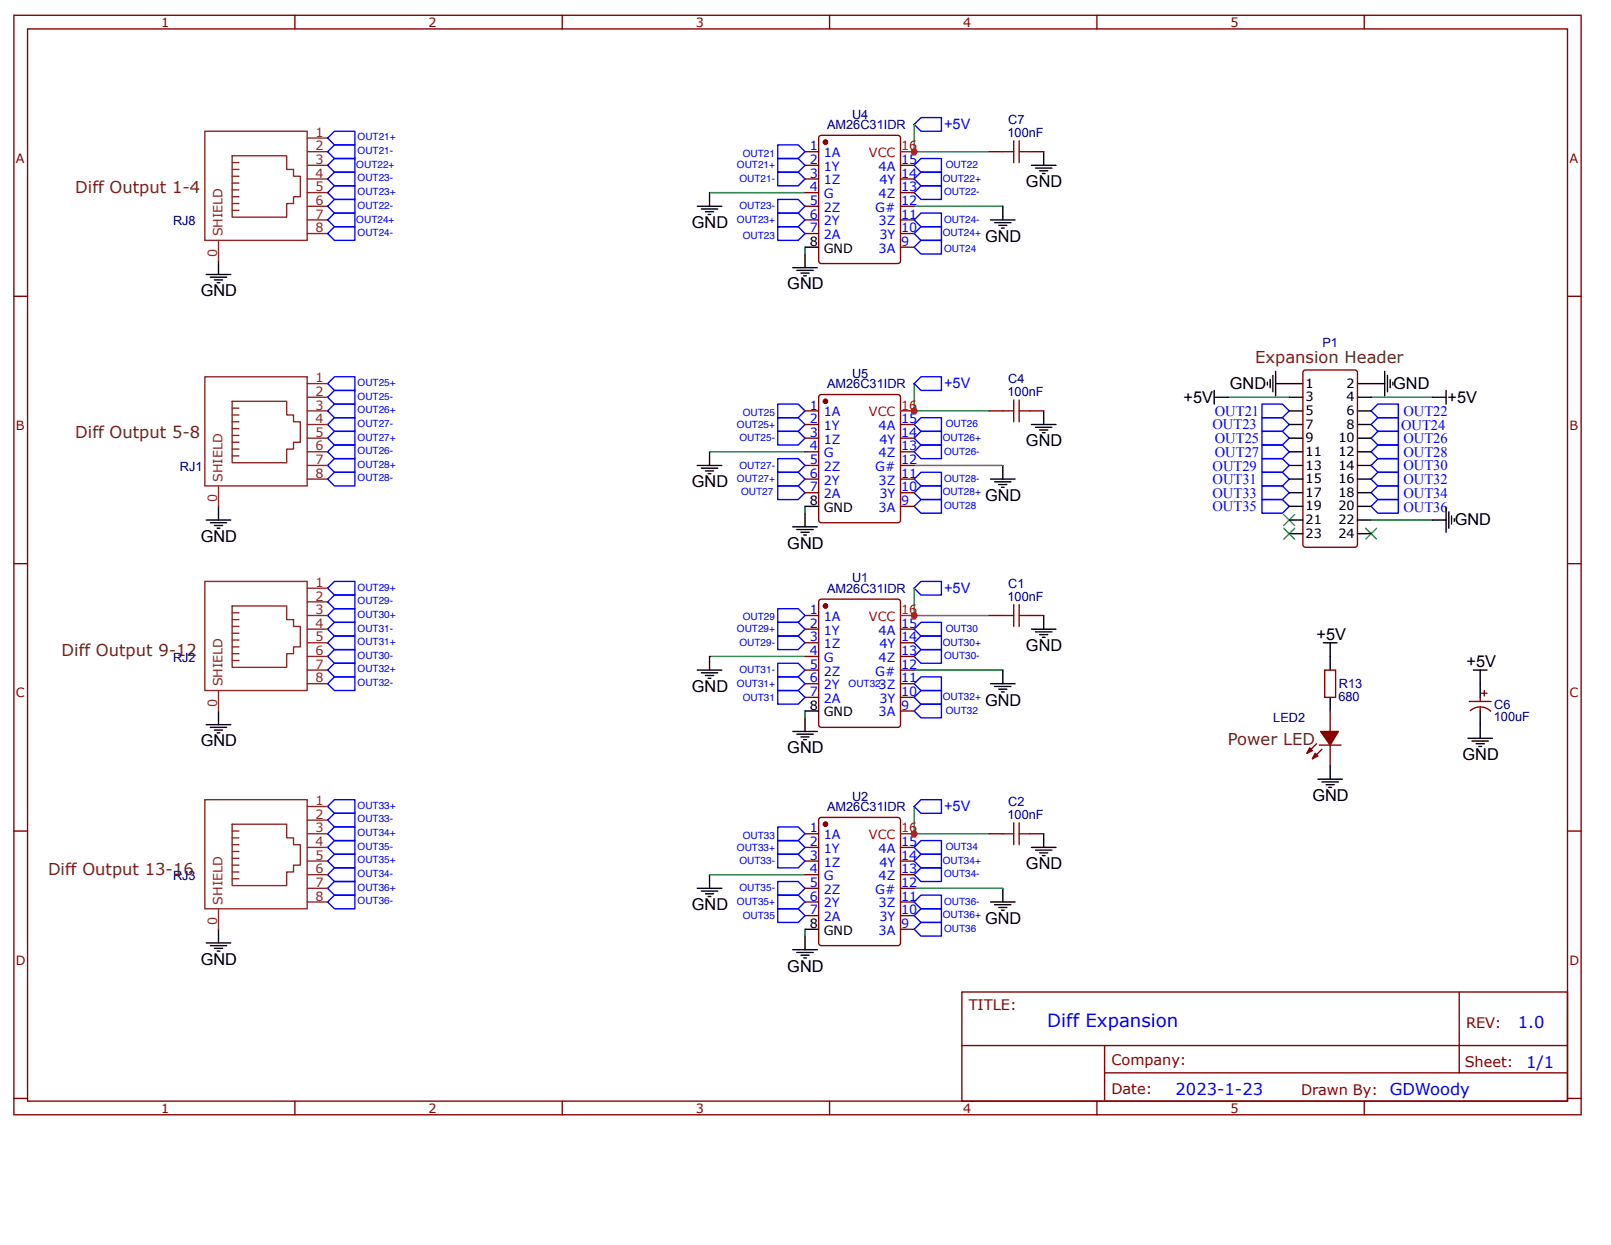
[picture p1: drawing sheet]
<svg xmlns="http://www.w3.org/2000/svg" width="279mm" height="216mm" viewBox="0 0 279 216" stroke-linecap="round" stroke-linejoin="round" font-family="sans-serif">
<g fill="none" stroke="#00f" stroke-width=".24">
<path d="M134.9 39.3h3.5l1.2 1.2-1.2 1.2h-3.5zM134.9 25.1h3.5l1.2 1.2-1.2 1.2h-3.5zM134.9 29.9h3.5l1.2 1.1-1.2 1.2h-3.5zM134.9 27.5h3.5l1.2 1.2-1.2 1.2h-3.5zM134.9 37h3.5l1.2 1.1-1.2 1.2h-3.5zM134.9 34.6h3.5l1.2 1.2-1.2 1.2h-3.5zM159.7 27.5h3.6v2.4h-3.6l-1.2-1.2zM159.7 20.4h3.6v2.4h-3.6l-1.2-1.2zM159.7 37h3.6v2.3h-3.6l-1.2-1.2zM159.7 39.3h3.6v2.4h-3.6l-1.2-1.2zM159.7 32.2h3.6v2.4h-3.6l-1.2-1.2zM159.7 29.9h3.6v2.3h-3.6l-1.2-1.2z"/>
<path d="M159.7 41.7h3.6v2.3h-3.6l-1.2-1.1zM58 65.3h3.6v2.4h-3.6l-1.2-1.2zM58 67.7h3.6v2.4h-3.6l-1.2-1.2zM58 70.1h3.6v2.3h-3.6l-1.2-1.1zM58 72.4h3.6v2.4h-3.6l-1.2-1.2zM58 77.2h3.6v2.3h-3.6l-1.2-1.2zM58 74.8h3.6v2.4h-3.6l-1.2-1.2zM58 79.5h3.6v2.4h-3.6l-1.2-1.2zM134.9 79.5h3.5l1.2 1.2-1.2 1.2h-3.5zM134.9 72.4h3.5l1.2 1.2-1.2 1.2h-3.5zM134.9 74.8h3.5l1.2 1.2-1.2 1.2h-3.5zM134.9 70.1h3.5l1.2 1.2-1.2 1.1h-3.5z"/>
<path d="M158.5 66.5l1.2-1.2h3.6v2.4h-3.6zM158.5 73.6l1.2-1.2h3.6v2.4h-3.6zM159.7 74.8h3.6v2.4h-3.6l-1.2-1.2zM159.7 77.2h3.6v2.3h-3.6l-1.2-1.2zM218.9 79.5h3.5l1.2 1.2-1.2 1.2h-3.5zM218.9 70.1h3.5l1.2 1.2-1.2 1.1h-3.5zM218.9 72.4h3.5l1.2 1.2-1.2 1.2h-3.5zM218.9 74.8h3.5l1.2 1.2-1.2 1.2h-3.5zM218.9 77.2h3.5l1.2 1.1-1.2 1.2h-3.5zM237.8 73.6l1.2-1.2h3.5v2.4h-3.5zM239 77.2h3.5v2.3h-3.5l-1.2-1.2zM239 70.1h3.5v2.3h-3.5l-1.2-1.1z"/>
<path d="M239 74.8h3.5v2.4h-3.5l-1.2-1.2zM58 81.9h3.6v2.4h-3.6l-1.2-1.2zM134.9 81.9h3.5l1.2 1.2-1.2 1.2h-3.5zM134.9 84.3h3.5l1.2 1.1-1.2 1.2h-3.5zM158.5 87.8l1.2-1.2h3.6v2.4h-3.6zM159.7 84.3h3.6v2.3h-3.6l-1.2-1.2zM159.7 81.9h3.6v2.4h-3.6l-1.2-1.2zM218.9 86.6h3.5l1.2 1.2-1.2 1.2h-3.5zM218.9 84.3h3.5l1.2 1.1-1.2 1.2h-3.5zM218.9 81.9h3.5l1.2 1.2-1.2 1.2h-3.5zM237.8 80.7l1.2-1.2h3.5v2.4h-3.5zM239 86.6h3.5v2.4h-3.5l-1.2-1.2z"/>
<path d="M239 84.3h3.5v2.3h-3.5l-1.2-1.2zM239 81.9h3.5v2.4h-3.5l-1.2-1.2zM56.8 116.2l1.2-1.2h3.6v2.4h-3.6zM58 117.4h3.6v2.3h-3.6l-1.2-1.1zM58 110.3h3.6v2.4h-3.6l-1.2-1.2zM58 112.7h3.6v2.3h-3.6l-1.2-1.2zM58 107.9h3.6v2.4h-3.6l-1.2-1.2zM58 105.6h3.6v2.3h-3.6l-1.2-1.2zM58 103.2h3.6v2.4h-3.6l-1.2-1.2zM58 100.8h3.6v2.4h-3.6l-1.2-1.2zM134.9 119.7h3.5l1.2 1.2-1.2 1.2h-3.5zM134.9 105.6h3.5l1.2 1.1-1.2 1.2h-3.5z"/>
<path d="M134.9 110.3h3.5l1.2 1.2-1.2 1.2h-3.5zM134.9 107.9h3.5l1.2 1.2-1.2 1.2h-3.5zM134.9 117.4h3.5l1.2 1.2-1.2 1.1h-3.5zM134.9 115h3.5l1.2 1.2-1.2 1.2h-3.5zM158.5 102l1.2-1.2h3.6v2.4h-3.6zM159.7 107.9h3.6v2.4h-3.6l-1.2-1.2zM159.7 117.4h3.6v2.3h-3.6l-1.2-1.1zM159.7 112.7h3.6v2.3h-3.6l-1.2-1.2zM159.7 110.3h3.6v2.4h-3.6l-1.2-1.2zM58 138.7h3.6v2.3h-3.6l-1.2-1.1zM158.5 123.3l1.2-1.2h3.6v2.4h-3.6zM158.5 120.9l1.2-1.2h3.6v2.4h-3.6z"/>
<path d="M158.5 139.9l1.2-1.2h3.6v2.3h-3.6zM58 141h3.6v2.4h-3.6l-1.2-1.2zM58 143.4h3.6v2.4h-3.6l-1.2-1.2zM58 145.8h3.6v2.3h-3.6l-1.2-1.1zM58 150.5h3.6v2.4h-3.6l-1.2-1.2zM58 148.1h3.6v2.4h-3.6l-1.2-1.2zM58 155.2h3.6v2.4h-3.6l-1.2-1.2zM58 152.9h3.6v2.3h-3.6l-1.2-1.2zM134.9 152.9h3.5l1.2 1.1-1.2 1.2h-3.5zM134.9 155.2h3.5l1.2 1.2-1.2 1.2h-3.5zM134.9 145.8h3.5l1.2 1.2-1.2 1.1h-3.5zM134.9 148.1h3.5l1.2 1.2-1.2 1.2h-3.5z"/>
<path d="M134.9 143.4h3.5l1.2 1.2-1.2 1.2h-3.5zM134.9 157.6h3.5l1.2 1.2-1.2 1.2h-3.5zM158.5 149.3l1.2-1.2h3.6v2.4h-3.6zM158.5 156.4l1.2-1.2h3.6v2.4h-3.6zM158.5 147l1.2-1.2h3.6v2.3h-3.6zM159.7 150.5h3.6v2.4h-3.6l-1.2-1.2zM159.7 157.6h3.6v2.4h-3.6l-1.2-1.2zM158.5 161.1l1.2-1.1h3.6v2.3h-3.6z"/>
</g>
<g fill="none" stroke="#080" stroke-width=".24">
<path d="M123.1 33.4h16.5M158.5 35.8h15.4M158.5 21.6v4.7h13.1M139.6 42.9v1.1M123.1 78.3h16.5M158.5 66.5v4.8h13.1M213 68.9h10.6M237.8 68.9h10.6M139.6 87.8v1.2M158.5 80.7h15.4M237.8 90.2h10.6M123.1 113.8h16.5"/>
<path d="M158.5 102v4.7h13.1M158.5 116.2h15.4M139.6 123.3v1.2M158.5 139.9v4.7h13.1M123.1 151.7h16.5M158.5 154h15.4M139.6 161.1v1.2"/>
</g>
<g fill="none" stroke="#000" stroke-width=".24">
<path d="M120.9 35.8h4.3M121.6 36.2h2.9M122.3 36.7h1.5M122.8 37.2h.5M123.1 33.4v2.4M171.8 38.1h4.2M172.5 38.6h2.8M173.2 39.1h1.4M173.7 39.6h.5M173.9 35.8v2.3M178.9 28.7h4.2M179.6 29.1h2.8"/>
<path d="M180.3 29.6h1.4M180.8 30.1h.5M181 26.3v2.4M35.8 47.6h4.2M36.5 48.1h2.8M37.2 48.5h1.4M37.7 49h.4M37.9 45.2v2.4M137.5 46.4h4.2M138.2 46.9h2.8M138.9 47.4h1.4M139.4 47.8h.5"/>
<path d="M139.6 44v2.4M123.1 78.3v2.4M178.9 73.6h4.2M179.6 74.1h2.8M180.3 74.6h1.4M180.8 75h.5M181 71.3v2.3M210.6 68.9h2.4M210.6 67.7v2.4M219.8 66.3v.5M220.3 65.8v1.4M220.8 65.1v2.8"/>
<path d="M221.2 66.5h4.8M221.2 64.4v4.3M223.6 68.9h2.4M223.6 73.6h2.4M223.6 71.3h2.4M223.6 76h2.4M223.6 78.3h2.4M235.4 68.9h2.4M235.4 66.5h4.8M235.4 73.6h2.4M235.4 71.3h2.4M235.4 76h2.4"/>
<path d="M235.4 78.3h2.4M240.2 64.4v4.3M240.6 65.1v2.8M241.1 65.8v1.4M241.6 66.3v.5M248.4 68.9h2.4M250.8 67.7v2.4M35.8 90.2h4.2M36.5 90.7h2.8M37.2 91.1h1.4M37.7 91.6h.4M37.9 87.8v2.4"/>
<path d="M120.9 80.7h4.3M121.6 81.2h2.9M122.3 81.7h1.5M122.8 82.1h.5M137.5 91.4h4.2M138.2 91.8h2.8M138.9 92.3h1.4M139.4 92.8h.5M139.6 89v2.4M171.8 83.1h4.2M172.5 83.6h2.8M173.2 84h1.4"/>
<path d="M173.7 84.5h.5M173.9 80.7v2.4M223.6 90.2h2.4M223.6 80.7h2.4M223.6 83.1h2.4M223.6 85.4h2.4M223.6 87.8h2.4M223.6 92.5h2.4M235.4 90.2h2.4M235.4 80.7h2.4M235.4 83.1h2.4M235.4 85.4h2.4"/>
<path d="M235.4 87.8h2.4M235.4 92.5h2.4M248.4 90.2h2.4M250.8 88v4.3M251.3 88.8v2.8M251.7 89.5v1.4M252.2 89.9v.5M120.9 116.2h4.3M121.6 116.7h2.9M122.3 117.1h1.5M122.8 117.6h.5M123.1 113.8v2.4"/>
<path d="M171.8 118.6h4.2M172.5 119h2.8M173.2 119.5h1.4M173.7 120h.5M173.9 116.2v2.4M178.9 109.1h4.2M179.6 109.6h2.8M180.3 110.1h1.4M180.8 110.5h.5M181 106.7v2.4M229.5 111.5h2.4M230.7 111.5v4.7"/>
<path d="M255.5 116.2h2.4M256.7 116.2v4.7M35.8 125.7h4.2M36.5 126.1h2.8M37.2 126.6h1.4M37.7 127.1h.4M37.9 123.3v2.4M137.5 126.8h4.2M138.2 127.3h2.8M138.9 127.8h1.4M139.4 128.3h.5M139.6 124.5v2.3"/>
<path d="M228.6 135.1h4.2M229.3 135.6h2.8M230 136.1h1.4M230.5 136.5h.4M230.7 120.9v2.4M230.7 132.8v2.3M254.6 128h4.2M255.3 128.5h2.8M256 129h1.4M256.5 129.4h.5M256.7 123.3v4.7M120.9 154h4.3"/>
<path d="M121.6 154.5h2.9M122.3 155h1.5M122.8 155.5h.5M123.1 151.7v2.3M171.8 156.4h4.2M172.5 156.9h2.8M173.2 157.4h1.4M173.7 157.8h.5M173.9 154v2.4M178.9 147h4.2M179.6 147.4h2.8M180.3 147.9h1.4"/>
<path d="M180.8 148.4h.5M181 144.6v2.4M35.8 163.5h4.2M36.5 164h2.8M37.2 164.5h1.4M37.7 164.9h.4M37.9 161.1v2.4M137.5 164.7h4.2M138.2 165.2h2.8M138.9 165.6h1.4M139.4 166.1h.5M139.6 162.3v2.4"/>
</g>
<g fill="#000">
<path d="M222.6 91.6l1.9 1.9zM222.6 93.5l1.9-1.9z"/>
<path d="M222.6 89.2l1.9 1.9zM222.6 91.1l1.9-1.9z"/>
<path d="M236.8 91.6l1.9 1.9zM236.8 93.5l1.9-1.9z"/>
</g>
<path d="M222.6 91.6l1.9 1.9M222.6 89.2l1.9 1.9M224.5 91.6l-1.9 1.9M224.5 89.2l-1.9 1.9M236.8 91.6l1.9 1.9M238.7 91.6l-1.9 1.9" fill="none" stroke="#3c3" stroke-width=".24"/>
<g fill="none" stroke="#800" stroke-width=".24">
<path d="M2.4 2.7h271.8v190.6h-271.8zM4.8 5h267.1v186h-267.1zM51.1 2.7v2.3M97.5 2.7v2.3M143.9 2.7v2.3M190.2 2.7v2.3M236.6 2.7v2.3M171.6 26.3h2.3M178.7 26.3h2.3M2.4 51.4h2.4M271.9 51.4h2.3M171.6 71.3h2.3"/>
<path d="M178.7 71.3h2.3M226.2 64.2h8.8l.4 .2v30l-.2 .4-8.8 .1-.4-.2v-30.1zM2.4 97.7h2.4M271.9 97.7h2.3M171.6 106.7h2.3M178.7 106.7h2.3M229.7 116.2h1.9v4.7h-1.9zM257.4 119.7v1M254.8 121.6h3.8M255 123.2a2.54 2.54 0 0 1 3.5 .1M256.7 120.9v.7M256.7 122.6v.7"/>
<path d="M257 120.2h.9M2.4 144.1h2.4M171.6 144.6h2.3M178.7 144.6h2.3M271.9 144.1h2.3M166.8 172h105.1v19h-105.1zM253.1 172v14M2.4 190.5h2.4M51.1 191v2.3M97.5 191v2.3M143.9 191v2.3M166.8 181.3h105"/>
<path d="M190.2 191v2.3M191.6 186h80.2M191.6 181.3v9.5M236.6 191v2.3M271.9 190.5h2.3"/>
</g>
<g fill="none" stroke="#a00000" stroke-width=".24">
<path d="M173.9 26.3h1.9M175.8 24.4v3.8M176.8 24.4v3.8M176.8 26.3h1.9M173.9 71.3h1.9M175.8 69.4v3.7M176.8 69.4v3.7M176.8 71.3h1.9M173.9 106.7h1.9M175.8 104.8v3.8M176.8 106.7h1.9M176.8 104.8v3.8"/>
<path d="M173.9 144.6h1.9M175.8 142.7v3.8M176.8 142.7v3.8M176.8 144.6h1.9"/>
</g>
<g fill="none" stroke="#8d2323" stroke-width=".24">
<path d="M35.5 22.8h17.8v18.9h-17.8zM40.3 27h9.4v2.4h1.2v1.2h1.2v3.5h-1.2v1.2h-1.2v2.4h-9.4zM40.3 28.2h1.1M40.3 29.4h1.1M40.3 30.6h1.1M40.3 31.7h1.1M40.3 32.9h1.1M40.3 34.1h1.1M40.3 35.3h1.1M40.3 36.5h1.1M53.3 23.9h3.5M53.3 26.3h3.5"/>
<path d="M53.3 28.7h3.5M53.3 31h3.5M53.3 33.4h3.5M53.3 35.8h3.5M53.3 38.1h3.5M37.9 41.7v3.5M53.3 40.5h3.5M35.5 65.3h17.8v19h-17.8zM40.3 69.6h9.4v2.4h1.2v1.1h1.2v3.6h-1.2v1.2h-1.2v2.3h-9.4zM40.3 70.8h1.1M40.3 72h1.1M40.3 73.1h1.1"/>
<path d="M40.3 74.3h1.1M40.3 75.5h1.1M40.3 76.7h1.1M40.3 77.9h1.1M40.3 79.1h1.1M53.3 66.5h3.5M53.3 68.9h3.5M53.3 71.3h3.5M53.3 73.6h3.5M53.3 76h3.5M53.3 78.3h3.5M37.9 84.3v3.5"/>
<path d="M53.3 80.7h3.5M53.3 83.1h3.5M35.5 100.8h17.8v18.9h-17.8zM37.9 119.7v3.6M40.3 105.1h9.4v2.3h1.2v1.2h1.2v3.6h-1.2v1.2h-1.2v2.3h-9.4zM40.3 106.3h1.1M40.3 107.4h1.1M40.3 108.6h1.1M40.3 109.8h1.1M40.3 111h1.1M40.3 112.2h1.1M40.3 113.4h1.1"/>
<path d="M40.3 114.5h1.1M53.3 102h3.5M53.3 104.4h3.5M53.3 106.7h3.5M53.3 109.1h3.5M53.3 111.5h3.5M53.3 113.8h3.5M53.3 116.2h3.5M53.3 118.6h3.5M35.5 138.7h17.8v18.9h-17.8zM53.3 139.9h3.5M37.9 157.6v3.5"/>
<path d="M40.3 142.9h9.4v2.4h1.2v1.2h1.2v3.5h-1.2v1.2h-1.2v2.4h-9.4zM40.3 144.1h1.1M40.3 145.3h1.1M40.3 146.5h1.1M40.3 147.7h1.1M40.3 148.8h1.1M40.3 150h1.1M40.3 151.2h1.1M40.3 152.4h1.1M53.3 142.2h3.5M53.3 144.6h3.5M53.3 147h3.5"/>
<path d="M53.3 149.3h3.5M53.3 151.7h3.5M53.3 154h3.5M53.3 156.4h3.5"/>
</g>
<circle cx="143.2" cy="105.1" r=".35" fill="#800"/>
<g fill="none" stroke="#800" stroke-width=".24">
<path d="M142.2 104l13.5-.1 .4 .2 .1 21.6-.3 .4h-13.4l-.5-.2v-21.5z"/>
<circle cx="143.2" cy="105.1" r=".35"/>
</g>
<circle cx="143.2" cy="105.1" r=".35" fill="#800"/>
<g fill="none" stroke="#800" stroke-width=".24">
<path d="M139.6 106.7h2.4M139.6 109.1h2.4M139.6 111.5h2.4M139.6 113.8h2.4M139.6 116.2h2.4M139.6 118.6h2.4M156.2 109.1h2.3M156.2 111.5h2.3M156.2 113.8h2.3M156.2 116.2h2.3M156.2 118.6h2.3M139.6 120.9h2.4"/>
<path d="M156.2 120.9h2.3M156.2 123.3h2.3"/>
<circle cx="143.2" cy="105.1" r=".35"/>
</g>
<path d="M139.6 123.3h2.4" fill="none" stroke="#000" stroke-width=".24"/>
<path d="M156.2 106.7h2.3" fill="none" stroke="#f00" stroke-width=".24"/>
<circle cx="143.2" cy="142.9" r=".35" fill="#800"/>
<g fill="none" stroke="#800" stroke-width=".24">
<path d="M142 142l.5-.3h13.2l.4 .3 .1 21.5-.3 .4-13.4 .1-.5-.2z"/>
<circle cx="143.2" cy="142.9" r=".35"/>
</g>
<circle cx="143.2" cy="142.9" r=".35" fill="#800"/>
<g fill="none" stroke="#800" stroke-width=".24">
<path d="M139.6 144.6h2.4M139.6 147h2.4M139.6 149.3h2.4M139.6 151.7h2.4M139.6 154h2.4M139.6 156.4h2.4M139.6 158.8h2.4M156.2 147h2.3M156.2 149.3h2.3M156.2 151.7h2.3M156.2 154h2.3M156.2 156.4h2.3"/>
<path d="M156.2 158.8h2.3M156.2 161.1h2.3"/>
<circle cx="143.2" cy="142.9" r=".35"/>
</g>
<path d="M139.6 161.1h2.4" fill="none" stroke="#000" stroke-width=".24"/>
<path d="M156.2 144.6h2.3" fill="none" stroke="#f00" stroke-width=".24"/>
<circle cx="143.2" cy="24.7" r=".35" fill="#800"/>
<g fill="none" stroke="#800" stroke-width=".24">
<path d="M142 23.7l.5-.2h13.2l.4 .2 .1 21.5-.3 .4-13.4 .1-.5-.2z"/>
<circle cx="143.2" cy="24.7" r=".35"/>
</g>
<circle cx="143.2" cy="24.7" r=".35" fill="#800"/>
<g fill="none" stroke="#800" stroke-width=".24">
<path d="M139.6 26.3h2.4M139.6 28.7h2.4M139.6 31h2.4M139.6 33.4h2.4M139.6 35.8h2.4M139.6 38.1h2.4M156.2 28.7h2.3M156.2 31h2.3M156.2 33.4h2.3M156.2 35.8h2.3M156.2 38.1h2.3M139.6 40.5h2.4"/>
<path d="M156.2 40.5h2.3M156.2 42.9h2.3"/>
<circle cx="143.2" cy="24.7" r=".35"/>
</g>
<path d="M139.6 42.9h2.4" fill="none" stroke="#000" stroke-width=".24"/>
<path d="M156.2 26.3h2.3" fill="none" stroke="#f00" stroke-width=".24"/>
<circle cx="143.2" cy="69.6" r=".35" fill="#800"/>
<g fill="none" stroke="#800" stroke-width=".24">
<path d="M142 68.6l.5-.2h13.2l.4 .2 .1 21.6-.3 .4-13.4 .1-.5-.3z"/>
<circle cx="143.2" cy="69.6" r=".35"/>
</g>
<circle cx="143.2" cy="69.6" r=".35" fill="#800"/>
<g fill="none" stroke="#800" stroke-width=".24">
<path d="M139.6 71.3h2.4M139.6 73.6h2.4M139.6 76h2.4M139.6 78.3h2.4M156.2 73.6h2.3M156.2 76h2.3M156.2 78.3h2.3M139.6 80.7h2.4M139.6 83.1h2.4M139.6 85.4h2.4M156.2 80.7h2.3M156.2 83.1h2.3"/>
<path d="M156.2 85.4h2.3M156.2 87.8h2.3"/>
<circle cx="143.2" cy="69.6" r=".35"/>
</g>
<path d="M139.6 87.8h2.4" fill="none" stroke="#000" stroke-width=".24"/>
<path d="M156.2 71.3h2.3" fill="none" stroke="#f00" stroke-width=".24"/>
<path d="M228.1 130.6l.5 .5-1 .5z" fill="#800"/>
<path d="M228.1 130.6l.5 .5-1 .5z" fill="none" stroke="#800" stroke-width=".24"/>
<path d="M227.1 129.7l.5 .5-.9 .4z" fill="#800"/>
<path d="M227.1 129.7l.5 .5-.9 .4zM228.3 129l-1.6 1.6M228.8 129.2h3.8M229.3 129.9l-1.7 1.7M230.7 123.3v3.5M230.7 129.2v3.6" fill="none" stroke="#800" stroke-width=".24"/>
<path d="M229 126.8h3.1l-1.4 2.4z" fill="#800"/>
<path d="M229 126.8h3.1l-1.4 2.4z" fill="none" stroke="#800" stroke-width=".24"/>
<path d="M58 22.8h3.6v2.3h-3.6l-1.2-1.2zM58 25.1h3.6v2.4h-3.6l-1.2-1.2zM58 27.5h3.6v2.4h-3.6l-1.2-1.2zM58 29.9h3.6v2.3h-3.6l-1.2-1.2zM58 34.6h3.6v2.4h-3.6l-1.2-1.2zM58 32.2h3.6v2.4h-3.6l-1.2-1.2zM58 37h3.6v2.3h-3.6l-1.2-1.2zM58 39.3h3.6v2.4h-3.6l-1.2-1.2z" fill="none" stroke="#00f" stroke-width=".24"/>
<g fill="#c00">
<circle cx="158.5" cy="26.3" r=".59"/>
<circle cx="158.5" cy="71.3" r=".59"/>
<circle cx="158.5" cy="106.7" r=".59"/>
<circle cx="158.5" cy="144.6" r=".59"/>
</g>
<text font-size="3.2" fill="#00f" x="181.6" y="178.1">Diff Expansion</text>
<g font-size="2.8" fill="#630">
<text x="13.1" y="33.4">Diff Output 1-4</text>
<text x="217.7" y="63">Expansion Header</text>
<text x="13.1" y="76">Diff Output 5-8</text>
<text x="10.7" y="113.8">Diff Output 9-12</text>
<text x="213" y="129.2">Power LED</text>
<text x="8.3" y="151.7">Diff Output 13-16</text>
</g>
<g font-size="2.8">
<text x="177.9" y="32.5">GND</text>
<text x="120" y="39.6">GND</text>
<text x="170.8" y="41.9">GND</text>
<text x="34.8" y="51.4">GND</text>
<text x="136.5" y="50.2">GND</text>
<text x="205.3" y="69.8">+5V</text>
<text x="213.3" y="67.5">GND</text>
<text x="241.6" y="67.5">GND</text>
<text x="251" y="69.8">+5V</text>
<text x="177.9" y="77.4">GND</text>
<text x="120" y="84.5">GND</text>
<text x="170.8" y="86.9">GND</text>
<text x="34.8" y="94">GND</text>
<text x="136.5" y="95.1">GND</text>
<text x="252.3" y="91.1">GND</text>
<text x="177.9" y="112.9">GND</text>
<text x="228.3" y="111">+5V</text>
<text x="120" y="120">GND</text>
<text x="254.3" y="115.7">+5V</text>
<text x="170.8" y="122.4">GND</text>
<text x="34.8" y="129.4">GND</text>
<text x="136.5" y="130.6">GND</text>
<text x="253.6" y="131.8">GND</text>
<text x="227.6" y="138.9">GND</text>
<text x="177.9" y="150.7">GND</text>
<text x="120" y="157.8">GND</text>
<text x="170.8" y="160.2">GND</text>
<text x="34.8" y="167.3">GND</text>
<text x="136.5" y="168.5">GND</text>
</g>
<g font-size="2.8" fill="#00f">
<text x="263.2" y="178.2">1.0</text>
<text x="264.7" y="185.2">1/1</text>
<text x="203.9" y="189.9">2023-1-23</text>
<text x="241" y="189.8">GDWoody</text>
</g>
<g font-size="2.5" fill="#00f">
<text x="163.7" y="22.4">+5V</text>
<text x="163.7" y="67.3">+5V</text>
<text x="210.3" y="74.5">OUT23</text>
<text x="210.7" y="72.1">OUT21</text>
<text x="210.7" y="76.8">OUT25</text>
<text x="243" y="74.5">OUT24</text>
<text x="243.4" y="72.2">OUT22</text>
<text x="243.4" y="76.9">OUT26</text>
<text x="210.3" y="84">OUT31</text>
<text x="210.3" y="81.6">OUT29</text>
<text x="210.7" y="79.2">OUT27</text>
<text x="243.4" y="79.2">OUT28</text>
<text x="243.4" y="81.6">OUT30</text>
<text x="243.4" y="83.9">OUT32</text>
<text x="210.3" y="88.7">OUT35</text>
<text x="210.3" y="86.3">OUT33</text>
<text x="243.4" y="88.7">OUT36</text>
<text x="243.4" y="86.3">OUT34</text>
<text x="163.7" y="102.8">+5V</text>
<text x="163.7" y="140.7">+5V</text>
</g>
<g font-size="2.5" fill="#800">
<text x="168" y="175.1">TITLE:</text>
<text x="254.3" y="178.2">REV:</text>
<text x="192.8" y="184.6">Company:</text>
<text x="254" y="185">Sheet:</text>
<text x="192.8" y="189.8">Date:</text>
<text x="225.6" y="189.8">Drawn By:</text>
</g>
<g font-size="2.2" fill="#800">
<text x="28" y="4.7">1</text>
<text x="74.3" y="4.7">2</text>
<text x="120.7" y="4.7">3</text>
<text x="167.1" y="4.7">4</text>
<text x="213.4" y="4.7">5</text>
<text x="2.8" y="28.2">A</text>
<text x="272.2" y="28.2">A</text>
<text x="2.8" y="74.6">B</text>
<text x="272.2" y="74.6">B</text>
<text x="2.8" y="120.9">C</text>
<text x="272.2" y="120.9">C</text>
<text x="2.8" y="167.3">D</text>
<text x="272.2" y="167.3">D</text>
<text x="28" y="193">1</text>
<text x="74.3" y="193">2</text>
<text x="120.7" y="193">3</text>
<text x="167.1" y="193">4</text>
<text x="213.4" y="193">5</text>
</g>
<g font-size="2.2" fill="#8d2323">
<text x="54.7" y="23.7">1</text>
<text x="54.7" y="26.1">2</text>
<text x="54.7" y="28.4">3</text>
<text x="54.7" y="30.8">4</text>
<text x="54.7" y="33.2">5</text>
<text x="54.7" y="35.5">6</text>
<text x="38.6" y="41" transform="rotate(-90 38.6 41)">SHIELD</text>
<text x="54.7" y="37.9">7</text>
<text x="54.7" y="40.3">8</text>
<text x="37.7" y="44.5" transform="rotate(-90 37.7 44.5)">0</text>
<text x="54.7" y="66.3">1</text>
<text x="54.7" y="68.7">2</text>
<text x="54.7" y="71">3</text>
<text x="54.7" y="73.4">4</text>
<text x="54.7" y="75.7">5</text>
<text x="38.6" y="83.6" transform="rotate(-90 38.6 83.6)">SHIELD</text>
<text x="54.7" y="78.1">6</text>
<text x="54.7" y="80.5">7</text>
<text x="54.7" y="82.8">8</text>
<text x="37.7" y="87.1" transform="rotate(-90 37.7 87.1)">0</text>
<text x="54.7" y="101.8">1</text>
<text x="54.7" y="104.1">2</text>
<text x="54.7" y="106.5">3</text>
<text x="54.7" y="108.9">4</text>
<text x="54.7" y="111.2">5</text>
<text x="54.7" y="113.6">6</text>
<text x="38.6" y="119" transform="rotate(-90 38.6 119)">SHIELD</text>
<text x="54.7" y="116">7</text>
<text x="54.7" y="118.3">8</text>
<text x="37.7" y="122.6" transform="rotate(-90 37.7 122.6)">0</text>
<text x="54.7" y="139.6">1</text>
<text x="54.7" y="142">2</text>
<text x="54.7" y="144.4">3</text>
<text x="54.7" y="146.7">4</text>
<text x="54.7" y="149.1">5</text>
<text x="54.7" y="151.4">6</text>
<text x="54.7" y="153.8">7</text>
<text x="37.7" y="160.4" transform="rotate(-90 37.7 160.4)">0</text>
<text x="38.6" y="156.9" transform="rotate(-90 38.6 156.9)">SHIELD</text>
<text x="54.7" y="156.2">8</text>
</g>
<g font-size="2.2" fill="#000080">
<text x="143.4" y="22.3">AM26C31IDR</text>
<text x="147.8" y="20.6">U4</text>
<text x="174.7" y="23.7">100nF</text>
<text x="174.9" y="21.5">C7</text>
<text x="30" y="39">RJ8</text>
<text x="147.8" y="65.5">U5</text>
<text x="229.3" y="60.2">P1</text>
<text x="143.4" y="67.3">AM26C31IDR</text>
<text x="174.7" y="68.7">100nF</text>
<text x="174.9" y="66.4">C4</text>
<text x="31.2" y="81.6">RJ1</text>
<text x="147.8" y="101">U1</text>
<text x="174.9" y="101.9">C1</text>
<text x="143.4" y="102.8">AM26C31IDR</text>
<text x="174.7" y="104.1">100nF</text>
<text x="30" y="114.7">RJ2</text>
<text x="232.2" y="119.4">R13</text>
<text x="220.8" y="125.3">LED2</text>
<text x="232.1" y="121.5">680</text>
<text x="259.1" y="125">100uF</text>
<text x="259.2" y="122.9">C6</text>
<text x="143.4" y="140.6">AM26C31IDR</text>
<text x="147.8" y="138.8">U2</text>
<text x="174.7" y="142">100nF</text>
<text x="174.9" y="139.8">C2</text>
<text x="30" y="152.6">RJ3</text>
</g>
<g font-size="2.2" fill="#00f">
<text x="140.5" y="26.1">1</text>
<text x="140.5" y="28.4">2</text>
<text x="142.9" y="27.3">1A</text>
<text x="142.9" y="29.6">1Y</text>
<text x="152.4" y="29.6">4A</text>
<text x="156.3" y="28.4">15</text>
<text x="140.5" y="30.8">3</text>
<text x="140.5" y="33.2">4</text>
<text x="140.5" y="35.5">5</text>
<text x="142.9" y="32">1Z</text>
<text x="142.9" y="34.4">G</text>
<text x="152.4" y="34.4">4Z</text>
<text x="152.5" y="32">4Y</text>
<text x="156.3" y="35.5">12</text>
<text x="156.3" y="33.2">13</text>
<text x="156.3" y="30.8">14</text>
<text x="140.5" y="37.9">6</text>
<text x="140.5" y="40.3">7</text>
<text x="142.9" y="36.7">2Z</text>
<text x="142.9" y="39.1">2Y</text>
<text x="142.9" y="41.4">2A</text>
<text x="151.8" y="36.7">G#</text>
<text x="152.4" y="39.1">3Z</text>
<text x="152.5" y="41.4">3Y</text>
<text x="156.3" y="40.3">10</text>
<text x="156.3" y="37.9">11</text>
<text x="152.4" y="43.8">3A</text>
<text x="156.3" y="42.6">9</text>
<text x="140.5" y="71">1</text>
<text x="140.5" y="73.4">2</text>
<text x="140.5" y="75.7">3</text>
<text x="142.9" y="72.2">1A</text>
<text x="142.9" y="74.6">1Y</text>
<text x="142.9" y="76.9">1Z</text>
<text x="152.4" y="74.6">4A</text>
<text x="152.5" y="76.9">4Y</text>
<text x="156.3" y="75.7">14</text>
<text x="156.3" y="73.4">15</text>
<text x="140.5" y="78.1">4</text>
<text x="140.5" y="80.5">5</text>
<text x="140.5" y="82.8">6</text>
<text x="142.9" y="79.3">G</text>
<text x="142.9" y="81.7">2Z</text>
<text x="151.8" y="81.7">G#</text>
<text x="152.4" y="79.3">4Z</text>
<text x="156.3" y="82.8">11</text>
<text x="156.3" y="80.5">12</text>
<text x="156.3" y="78.1">13</text>
<text x="140.5" y="85.2">7</text>
<text x="142.9" y="84">2Y</text>
<text x="142.9" y="86.4">2A</text>
<text x="152.4" y="84">3Z</text>
<text x="152.4" y="88.8">3A</text>
<text x="152.5" y="86.4">3Y</text>
<text x="156.3" y="87.6">9</text>
<text x="156.3" y="85.2">10</text>
<text x="140.5" y="106.5">1</text>
<text x="142.9" y="107.7">1A</text>
<text x="140.5" y="108.9">2</text>
<text x="140.5" y="111.2">3</text>
<text x="140.5" y="113.6">4</text>
<text x="142.9" y="110">1Y</text>
<text x="142.9" y="112.4">1Z</text>
<text x="152.4" y="110">4A</text>
<text x="152.5" y="112.4">4Y</text>
<text x="156.3" y="113.6">13</text>
<text x="156.3" y="111.2">14</text>
<text x="156.3" y="108.9">15</text>
<text x="140.5" y="116">5</text>
<text x="140.5" y="118.3">6</text>
<text x="142.9" y="114.8">G</text>
<text x="142.9" y="117.1">2Z</text>
<text x="142.9" y="119.5">2Y</text>
<text x="151.8" y="117.1">G#</text>
<text x="152.4" y="119.5">3Z</text>
<text x="152.4" y="114.8">4Z</text>
<text x="156.3" y="118.3">11</text>
<text x="156.3" y="116">12</text>
<text x="140.5" y="120.7">7</text>
<text x="142.9" y="121.9">2A</text>
<text x="152.4" y="124.2">3A</text>
<text x="152.5" y="121.9">3Y</text>
<text x="156.3" y="123.1">9</text>
<text x="156.3" y="120.7">10</text>
<text x="140.5" y="144.4">1</text>
<text x="140.5" y="146.7">2</text>
<text x="140.5" y="149.1">3</text>
<text x="142.9" y="145.5">1A</text>
<text x="142.9" y="147.9">1Y</text>
<text x="152.4" y="147.9">4A</text>
<text x="156.3" y="149.1">14</text>
<text x="156.3" y="146.7">15</text>
<text x="140.5" y="151.4">4</text>
<text x="140.5" y="153.8">5</text>
<text x="142.9" y="150.3">1Z</text>
<text x="142.9" y="152.6">G</text>
<text x="142.9" y="155">2Z</text>
<text x="151.8" y="155">G#</text>
<text x="152.4" y="152.6">4Z</text>
<text x="152.5" y="150.3">4Y</text>
<text x="156.3" y="153.8">12</text>
<text x="156.3" y="151.4">13</text>
<text x="140.5" y="156.2">6</text>
<text x="140.5" y="158.5">7</text>
<text x="142.9" y="157.4">2Y</text>
<text x="142.9" y="159.7">2A</text>
<text x="152.4" y="157.4">3Z</text>
<text x="152.5" y="159.7">3Y</text>
<text x="156.3" y="160.9">9</text>
<text x="156.3" y="158.5">10</text>
<text x="156.3" y="156.2">11</text>
<text x="152.4" y="162.1">3A</text>
</g>
<g font-size="2.2" fill="#f00">
<text x="150.7" y="27.3">VCC</text>
<text x="156.3" y="26.1">16</text>
<text x="156.3" y="71">16</text>
<text x="150.7" y="72.2">VCC</text>
<text x="150.7" y="107.7">VCC</text>
<text x="156.3" y="106.5">16</text>
<text x="150.7" y="145.5">VCC</text>
<text x="156.3" y="144.4">16</text>
</g>
<g font-size="2.2">
<text x="140.5" y="42.6">8</text>
<text x="142.9" y="43.8">GND</text>
<text x="226.4" y="67.2">1</text>
<text x="226.4" y="69.6">3</text>
<text x="226.4" y="72">5</text>
<text x="233.5" y="67.2">2</text>
<text x="233.5" y="69.6">4</text>
<text x="233.5" y="72">6</text>
<text x="226.4" y="74.3">7</text>
<text x="226.4" y="76.7">9</text>
<text x="232.1" y="76.7">10</text>
<text x="233.5" y="74.3">8</text>
<text x="226.4" y="79.1">11</text>
<text x="226.4" y="81.4">13</text>
<text x="226.4" y="83.8">15</text>
<text x="232.1" y="79.1">12</text>
<text x="232.1" y="81.4">14</text>
<text x="232.1" y="83.8">16</text>
<text x="140.5" y="87.6">8</text>
<text x="142.9" y="88.8">GND</text>
<text x="226.4" y="86.2">17</text>
<text x="226.4" y="88.5">19</text>
<text x="232.1" y="86.2">18</text>
<text x="232.1" y="88.5">20</text>
<text x="226.4" y="90.9">21</text>
<text x="226.4" y="93.3">23</text>
<text x="232.1" y="90.9">22</text>
<text x="232.1" y="93.3">24</text>
<text x="140.5" y="123.1">8</text>
<text x="142.9" y="124.2">GND</text>
<text x="140.5" y="160.9">8</text>
<text x="142.9" y="162.1">GND</text>
</g>
<g font-size="1.7" fill="#00f">
<text x="61.8" y="29.2">OUT22+</text>
<text x="62" y="26.7">OUT21-</text>
<text x="62" y="24.4">OUT21+</text>
<text x="127.8" y="29.2">OUT21+</text>
<text x="128.8" y="27.2">OUT21</text>
<text x="164" y="29.2">OUT22</text>
<text x="62" y="31.4">OUT23-</text>
<text x="62" y="33.8">OUT23+</text>
<text x="128.2" y="31.6">OUT21-</text>
<text x="163.5" y="31.5">OUT22+</text>
<text x="163.7" y="33.9">OUT22-</text>
<text x="61.8" y="38.6">OUT24+</text>
<text x="62" y="41">OUT24-</text>
<text x="62" y="36.2">OUT22-</text>
<text x="127.8" y="38.7">OUT23+</text>
<text x="128.2" y="36.3">OUT23-</text>
<text x="128.8" y="41.4">OUT23</text>
<text x="163.5" y="41">OUT24+</text>
<text x="163.7" y="38.6">OUT24-</text>
<text x="163.7" y="43.7">OUT24</text>
<text x="62" y="69.3">OUT25-</text>
<text x="62" y="66.9">OUT25+</text>
<text x="62" y="71.7">OUT26+</text>
<text x="62" y="74">OUT27-</text>
<text x="62" y="76.4">OUT27+</text>
<text x="127.8" y="74.2">OUT25+</text>
<text x="128.2" y="76.5">OUT25-</text>
<text x="128.8" y="72.1">OUT25</text>
<text x="163.5" y="76.5">OUT26+</text>
<text x="164" y="74.1">OUT26</text>
<text x="62" y="78.8">OUT26-</text>
<text x="62" y="83.5">OUT28-</text>
<text x="62" y="81.1">OUT28+</text>
<text x="127.8" y="83.6">OUT27+</text>
<text x="128.2" y="81.3">OUT27-</text>
<text x="163.7" y="78.8">OUT26-</text>
<text x="163.7" y="83.6">OUT28-</text>
<text x="128.5" y="85.9">OUT27</text>
<text x="163.5" y="85.9">OUT28+</text>
<text x="163.7" y="88.2">OUT28</text>
<text x="62" y="104.8">OUT29-</text>
<text x="62" y="107.1">OUT30+</text>
<text x="62" y="102.4">OUT29+</text>
<text x="128.8" y="107.6">OUT29</text>
<text x="62" y="109.5">OUT31-</text>
<text x="62" y="111.9">OUT31+</text>
<text x="127.8" y="109.6">OUT29+</text>
<text x="128.2" y="112">OUT29-</text>
<text x="163.5" y="111.9">OUT30+</text>
<text x="164" y="109.6">OUT30</text>
<text x="62" y="119">OUT32-</text>
<text x="62" y="114.2">OUT30-</text>
<text x="62" y="116.6">OUT32+</text>
<text x="127.8" y="119.1">OUT31+</text>
<text x="128.2" y="116.7">OUT31-</text>
<text x="147.2" y="119.1">OUT32-</text>
<text x="163.7" y="114.3">OUT30-</text>
<text x="128.8" y="121.5">OUT31</text>
<text x="163.5" y="121.4">OUT32+</text>
<text x="164" y="123.8">OUT32</text>
<text x="62" y="142.6">OUT33-</text>
<text x="62" y="140.3">OUT33+</text>
<text x="62" y="147.4">OUT35-</text>
<text x="62" y="145">OUT34+</text>
<text x="62" y="149.7">OUT35+</text>
<text x="127.8" y="147.5">OUT33+</text>
<text x="128.2" y="149.9">OUT33-</text>
<text x="128.8" y="145.4">OUT33</text>
<text x="163.5" y="149.8">OUT34+</text>
<text x="164" y="147.4">OUT34</text>
<text x="62" y="152.1">OUT34-</text>
<text x="62" y="154.5">OUT36+</text>
<text x="128.2" y="154.6">OUT35-</text>
<text x="163.7" y="152.2">OUT34-</text>
<text x="62" y="156.8">OUT36-</text>
<text x="127.8" y="157">OUT35+</text>
<text x="128.8" y="159.3">OUT35</text>
<text x="163.5" y="159.3">OUT36+</text>
<text x="163.7" y="156.9">OUT36-</text>
<text x="163.7" y="161.6">OUT36</text>
</g>
</svg>
